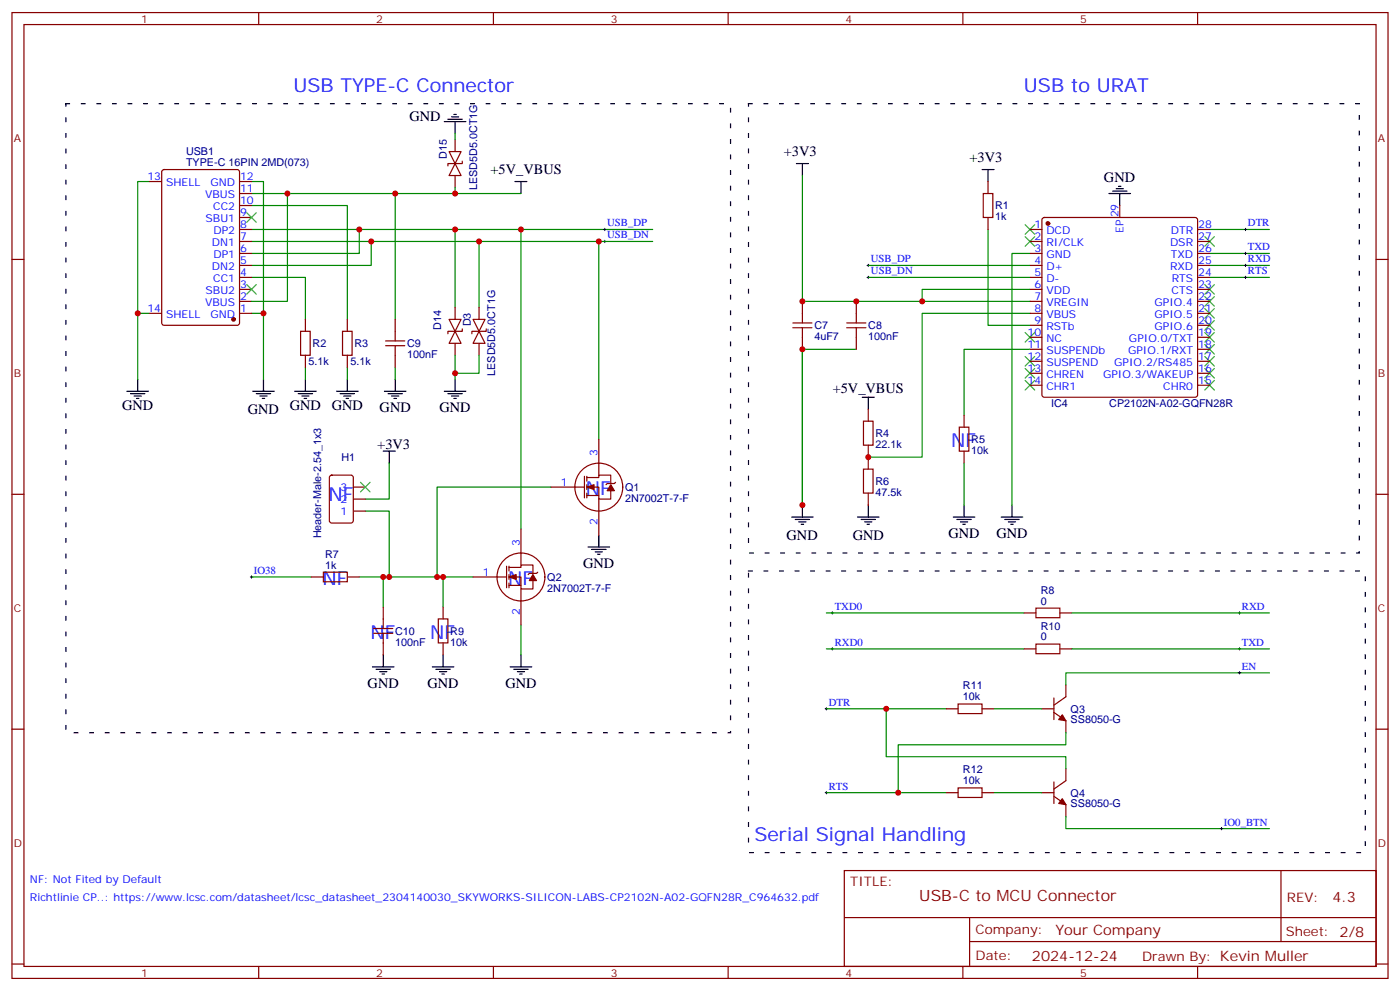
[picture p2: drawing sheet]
<svg xmlns="http://www.w3.org/2000/svg" width="412mm" height="292mm" viewBox="0 0 412 292" stroke-linecap="round" stroke-linejoin="round" font-family="sans-serif">
<g fill="none" stroke="#870000" stroke-width=".35">
<path d="M3.5 3.7h405.4v284.3h-405.4zM7.1 7.2h398.2v277.3h-398.2zM76.2 3.7v3.5M145.3 3.7v3.5M214.5 3.7v3.5M283.6 3.7v3.5M352.8 3.7v3.5M44.1 53.4h3.5M47.9 50.1l.4-.2h21.5l.7 .4 .1 44.8-.5 .6-21.8 .1-.6-.5-.1-44.7zM70.6 57h3.5M70.6 53.4h3.5M132.3 44.6h3.5l-1.7 3.6z"/>
<path d="M134.1 48.2l1.7 3.5h-3.5zM134.1 41.1v3.5M134.1 51.7v3.5M136.2 47.4v.8h-4.3v.7M289.6 57h2.9v7h-2.9zM291 53.4v3.6M3.5 76.4h3.6M70.6 67.6h3.5M70.6 71.1h3.5M70.6 74.6h3.5M70.6 78.1h3.5M70.6 64h3.5"/>
<path d="M70.6 60.5h3.5M291 64v3.6M303.4 67.6h3.5M303.4 71.1h3.5M303.4 74.6h3.5M303.4 78.1h3.5M307.2 64.2l.4-.2h44.5l.5 .2 .2 .5v51.5l-.3 .5-.4 .2h-44.5l-.5-.2-.2-.5v-51.5zM329.8 60.5v3.5M352.8 67.6h3.5M352.8 71.1h3.5M352.8 74.6h3.5M352.8 78.1h3.5"/>
<path d="M405.3 76.4h3.6M44.1 92.3h3.5M70.6 81.7h3.5M70.6 85.2h3.5M70.6 88.7h3.5M70.6 92.3h3.5M88.5 97.5h2.9v7.1h-2.9zM90 94v3.5M100.9 97.5h2.8v7.1h-2.8zM102.3 94v3.5M116.4 94v6.4M132.3 94h3.5l-1.7 3.5z"/>
<path d="M134.1 97.5l1.7 3.6h-3.5zM134.1 90.5v3.5M136.2 96.8v.7h-4.3v.7M139.3 94h3.6l-1.8 3.5zM141.1 97.5l1.8 3.6h-3.6zM141.1 90.5v3.5M143.2 96.8v.7h-4.2v.7M233.5 96.5h5.7M233.5 95.1h5.7M236.4 88.7v6.4M236.4 96.5v6.3M249.4 96.5h5.7"/>
<path d="M249.4 95.1h5.7M252.2 88.7v6.4M252.2 96.5v6.3M303.4 81.7h3.5M303.4 85.2h3.5M303.4 88.7h3.5M303.4 92.3h3.5M303.4 95.8h3.5M303.4 99.3h3.5M352.8 81.7h3.5M352.8 85.2h3.5M352.8 88.7h3.5"/>
<path d="M352.8 92.3h3.5M352.8 95.8h3.5M352.8 99.3h3.5M90 104.6v3.5M102.3 104.6v3.5M113.6 101.8h5.6M113.6 100.4h5.6M116.4 101.8v6.3M134.1 101.1v3.5M141.1 101.1v3.5M303.4 102.8h3.5M303.4 106.4h3.5"/>
<path d="M303.4 109.9h3.5M303.4 113.4h3.5M352.8 102.8h3.5M352.8 106.4h3.5M352.8 109.9h3.5M352.8 113.4h3.5M176.4 129.3v10.6M254.4 124h2.8v7.1h-2.8zM254.4 138.1h2.8v7.1h-2.8zM255.8 120.5v3.5M255.8 131.1v7M282.6 125.8h2.8v7h-2.8z"/>
<path d="M284 122.2v3.6M284 132.8v3.5M3.5 145.5h3.6M97.2 140.1l.5-.2h5.7l.6 .4 .1 13-.5 .6-5.9 .1-.6-.5-.1-12.9zM104.1 143.4h3.5M104.1 150.5h3.5M104.1 146.9h3.5M153.5 155.8v10.5M162.3 143.4h9.9M172.2 140.2v6.4M172.9 140.6h3.5v-.7h3.5v2.4M172.9 143.4h3.5v3.5h3.5v-2.4"/>
<path d="M172.9 145.9h3.5M172.9 140.2v1.4M172.9 142.7v1.4M172.9 145.2v1.4M176.4 146.9v10.6M181.3 142l-.3 .3h-2.1l-.4 .4M255.8 145.2v3.5M405.3 145.5h3.6M91.7 169.9h3.5M95.2 168.5h7.1v2.8h-7.1zM102.3 169.9h3.5M112.9 178.7v6.3"/>
<path d="M130.5 178.7v3.5M139.3 169.9h9.9M149.2 166.7v6.3M149.9 167h3.6v-.7h3.5v2.5M149.9 169.9h3.6v3.5h3.5v-2.5M149.9 172.3h3.6M149.9 166.7v1.4M149.9 169.2v1.4M149.9 171.6v1.4M153.5 173.4v10.6M158.4 168.5l-.4 .3h-2.1l-.3 .4M305.2 179h7v2.9h-7z"/>
<path d="M110.1 186.4h5.6M110.1 185h5.6M112.9 186.4v6.4M129.1 182.2h2.8v7.1h-2.8zM130.5 189.3v3.5M301.6 180.4h3.6M301.6 191h3.6M305.2 189.6h7v2.8h-7zM312.2 180.4h3.5M312.2 191h3.5M3.5 214.7h3.6M278.7 208.7h3.5"/>
<path d="M282.2 207.3h7.1v2.8h-7.1zM289.3 208.7h3.5M306.9 208.7h3.5M310.4 209.7l3.6 2.5v3.5M310.4 205.5v6.3M314 201.6v3.5l-3.6 2.5M405.3 214.7h3.6M278.7 233.4h3.5M282.2 232h7.1v2.8h-7.1zM289.3 233.4h3.5M306.9 233.4h3.5M310.4 234.4l3.6 2.5v3.5"/>
<path d="M310.4 230.2v6.3M314 226.3v3.5l-3.6 2.5M248.7 256.3h156.6v28.2h-156.6zM377.3 256.3v20.9M248.7 270.1h156.5M285.6 277.2h119.6M285.6 270.1v14.2M3.5 283.8h3.6M76.2 284.5v3.5M145.3 284.5v3.5M214.5 284.5v3.5M283.6 284.5v3.5"/>
<path d="M352.8 284.5v3.5M405.3 283.8h3.6"/>
<circle cx="176.4" cy="143.4" r="7.1"/>
<circle cx="153.5" cy="169.9" r="7.1"/>
</g>
<g fill="none" stroke="#000" stroke-width=".35">
<path d="M130.9 35.8h6.3M131.9 35.1h4.3M133 34.4h2.1M133.7 33.7h.7M134.1 35.8v3.5M151.7 53.4h3.5M153.5 53.4v3.6M234.6 48.2h3.5M236.4 48.2v3.5M289.3 49.9h3.5M291 49.9v3.5M326.7 57h6.3"/>
<path d="M327.7 56.3h4.3M328.8 55.6h2.1M329.5 54.9h.7M329.8 57v3.5M37.4 115.2h6.3M38.5 115.9h4.2M39.5 116.6h2.1M40.2 117.3h.7M40.6 111.7v3.5M74.4 115.2h6.4M75.5 115.9h4.2M76.6 116.6h2.1"/>
<path d="M77.3 117.3h.7M77.6 111.7v3.5M86.8 115.2h6.3M87.8 115.9h4.3M88.9 116.6h2.1M89.6 117.3h.7M90 111.7v3.5M99.1 115.2h6.4M100.2 115.9h4.2M101.2 116.6h2.2M102 117.3h.7M102.3 111.7v3.5"/>
<path d="M113.2 115.2h6.4M114.3 115.9h4.2M115.4 116.6h2.1M116.1 117.3h.7M116.4 111.7v3.5M130.9 115.2h6.3M131.9 115.9h4.3M133 116.6h2.1M133.7 117.3h.7M134.1 111.7v3.5M254 116.9h3.5M255.8 116.9v3.6"/>
<path d="M112.9 132.8h3.5M114.7 132.8v3.5M176.4 157.5v3.5M233.2 152.2h6.3M234.2 152.9h4.3M235.3 153.6h2.1M236 154.3h.7M236.4 148.7v3.5M252.6 152.2h6.3M253.6 152.9h4.3M254.7 153.6h2.1M255.4 154.3h.7"/>
<path d="M255.8 148.7v3.5M280.8 152.2h6.4M281.9 152.9h4.2M282.9 153.6h2.1M283.6 154.3h.7M284 148.7v3.5M294.9 152.2h6.4M296 152.9h4.2M297 153.6h2.2M297.7 154.3h.7M298.1 148.7v3.5M173.2 161h6.4"/>
<path d="M174.3 161.7h4.2M175.3 162.5h2.1M176 163.2h.7M109.7 196.3h6.4M110.8 197h4.2M111.8 197.7h2.1M112.5 198.4h.7M112.9 192.8v3.5M127.4 196.3h6.3M128.4 197h4.2M129.5 197.7h2.1M130.2 198.4h.7"/>
<path d="M130.5 192.8v3.5M150.3 196.3h6.3M151.3 197h4.3M152.4 197.7h2.1M153.1 198.4h.7M153.5 192.8v3.5"/>
</g>
<g fill="none" stroke="#008700" stroke-width=".35">
<path d="M134.1 39.3v1.8M44.1 53.4h-3.5v58.3M74.1 53.4h3.5v58.3M74.1 57h79.4M84.7 57v31.7h-10.6M116.4 57v37M134.1 55.2v1.8M236.4 51.7v37h67M74.1 60.5h28.2v33.5M74.1 67.6h118.2M74.1 71.1h118.2M105.8 67.6v7h-31.7"/>
<path d="M109.4 71.1v7h-35.3M134.1 67.6v22.9M141.1 71.1v19.4M153.5 67.6v88.2M176.4 71.1v58.2M255.8 78.1h47.6M291 67.6v28.2h12.4M303.4 74.6h-5.3v74.1M356.3 67.6h17.6M356.3 74.6h17.6M356.3 78.1h17.6M40.6 92.3h3.5"/>
<path d="M74.1 81.7h15.9v12.3M74.1 92.3h3.5M255.8 81.7h47.6M303.4 85.2h-31.8v3.5M303.4 92.3h-31.8v42.3h-15.8M356.3 81.7h17.6M90 108.1v3.6M102.3 108.1v3.6M116.4 108.1v3.6M134.1 104.6v5.3h7v-5.3M134.1 109.9v1.8M236.4 102.8v45.9v-45.9h15.8"/>
<path d="M303.4 102.8h-19.4v19.4M114.7 136.3v10.6h-7.1M284 136.3v12.4M107.6 150.5h7.1v19.4M162.3 143.4h-33.5v26.5M74.1 169.9h17.6M105.8 169.9h33.5M112.9 169.9v8.8M130.5 169.9v8.8M153.5 184v8.8M243.4 180.4h58.2M243.4 191h58.2"/>
<path d="M315.7 180.4h58.2M315.7 191h58.2M373.9 198.1h-59.9v3.5M243.4 208.7h35.3M261.1 208.7v14.1h52.9v3.5M292.8 208.7h14.1M314 215.7v3.6h-49.4v14.1M243.4 233.4h35.3M292.8 233.4h14.1M314 240.4v3.5h59.9"/>
</g>
<g fill="none" stroke="#3c3" stroke-width=".35">
<path d="M72.7 62.6l2.8 2.8M75.5 62.6l-2.8 2.8M302 66.1l2.8 2.9M302 69.7l2.8 2.8M304.8 66.1l-2.8 2.9M304.8 69.7l-2.8 2.8M354.9 69.7l2.8 2.8M357.7 69.7l-2.8 2.8M72.7 83.8l2.8 2.8M75.5 83.8l-2.8 2.8M302 97.9l2.8 2.8M304.8 97.9l-2.8 2.8"/>
<path d="M354.9 97.9l2.8 2.8M354.9 94.4l2.8 2.8M354.9 90.8l2.8 2.9M354.9 87.3l2.8 2.8M354.9 83.8l2.8 2.8M357.7 97.9l-2.8 2.8M357.7 94.4l-2.8 2.8M357.7 90.8l-2.8 2.9M357.7 87.3l-2.8 2.8M357.7 83.8l-2.8 2.8M302 105l2.8 2.8M302 108.5l2.8 2.8"/>
<path d="M302 112l2.8 2.8M304.8 105l-2.8 2.8M304.8 108.5l-2.8 2.8M304.8 112l-2.8 2.8M354.9 112l2.8 2.8M354.9 108.5l2.8 2.8M354.9 105l2.8 2.8M354.9 101.4l2.8 2.8M357.7 112l-2.8 2.8M357.7 108.5l-2.8 2.8M357.7 105l-2.8 2.8M357.7 101.4l-2.8 2.8"/>
<path d="M106.2 142l2.8 2.8M109 142l-2.8 2.8"/>
</g>
<g fill="none" stroke="#000" stroke-width=".29">
<path d="M177.8 67.6h.7M177.8 71.1h.7M178.2 67.2v.7M178.2 70.7v.7M255.4 78.1h.7M255.8 77.8v.7M366.5 67.6h.7M366.5 74.6h.7M366.5 78.1h.7M366.9 67.2v.7M366.9 74.3v.7M366.9 77.8v.7"/>
<path d="M255.4 81.7h.7M255.8 81.3v.7M366.5 81.7h.7M366.9 81.3v.7M73.7 169.9h.7M74.1 169.5v.7M244.8 180.4h.7M244.8 191h.7M245.2 180.1v.7M245.2 190.7v.7M364.8 180.4h.7M364.8 191h.7"/>
<path d="M364.8 198.1h.7M365.1 180.1v.7M365.1 190.7v.7M365.1 197.7v.7M243.1 208.7h.7M243.4 208.3v.7M243.1 233.4h.7M243.4 233v.7M359.5 243.9h.7M359.8 243.6v.7"/>
</g>
<path d="M19.4 30.5h195.8v185.2h-195.8zM220.5 30.5h179.9v132.3h-179.9zM220.5 168.1h181.7v82.9h-181.7z" fill="none" stroke="#000" stroke-width=".35" stroke-dasharray="1.1 3.5"/>
<g fill="#870000" stroke="#870000" stroke-width=".35">
<path d="M312.9 210.4l1.1 1.8-2.1-.4z"/>
<path d="M312.9 235.1l1.1 1.8-2.1-.4z"/>
<path d="M172.9 143.4l2.1-.7v1.4z"/>
<path d="M179.9 142.7l1.1 1.8h-2.1z"/>
<path d="M149.9 169.9l2.1-.7v1.4z"/>
<path d="M157 169.2l1 1.7h-2.1z"/>
<circle cx="308.7" cy="65.8" r=".53"/>
<circle cx="68.8" cy="94" r=".53"/>
</g>
<g fill="#c00">
<circle cx="40.6" cy="92.3" r=".88"/>
<circle cx="77.6" cy="92.3" r=".88"/>
<circle cx="116.4" cy="57" r=".88"/>
<circle cx="141.1" cy="71.1" r=".88"/>
<circle cx="134.1" cy="67.6" r=".88"/>
<circle cx="236.4" cy="102.8" r=".88"/>
<circle cx="271.6" cy="88.7" r=".88"/>
<circle cx="236.4" cy="148.7" r=".88"/>
<circle cx="109.4" cy="71.1" r=".88"/>
<circle cx="105.8" cy="67.6" r=".88"/>
<circle cx="176.4" cy="71.1" r=".88"/>
<circle cx="153.5" cy="67.6" r=".88"/>
<circle cx="112.9" cy="169.9" r=".88"/>
<circle cx="130.5" cy="169.9" r=".88"/>
<circle cx="261.1" cy="208.7" r=".88"/>
<circle cx="264.6" cy="233.4" r=".88"/>
<circle cx="236.4" cy="88.7" r=".88"/>
<circle cx="114.7" cy="169.9" r=".88"/>
<circle cx="128.8" cy="169.9" r=".88"/>
<circle cx="252.2" cy="88.7" r=".88"/>
<circle cx="255.8" cy="134.6" r=".88"/>
<circle cx="84.7" cy="57" r=".88"/>
<circle cx="134.1" cy="109.9" r=".88"/>
<circle cx="134.1" cy="57" r=".88"/>
</g>
<g font-size="5.6" fill="#00f">
<text x="86.4" y="27">USB TYPE-C Connector</text>
<text x="301.6" y="27">USB to URAT</text>
<text x="280.2" y="131.6">NF</text>
<text x="96.8" y="147.5">NF</text>
<text x="172.6" y="145.7">NF</text>
<text x="95" y="172.2">NF</text>
<text x="149.7" y="172.2">NF</text>
<text x="109.1" y="188">NF</text>
<text x="126.7" y="188">NF</text>
<text x="222.2" y="247.5">Serial Signal Handling</text>
</g>
<text font-size="4.6" fill="#800" x="270.8" y="265.3">USB-C to MCU Connector</text>
<g font-size="4.2">
<text x="120.6" y="35.5">GND</text>
<text x="230.9" y="46">+3V3</text>
<text x="285.6" y="47.8">+3V3</text>
<text x="144.5" y="51.4">+5V_VBUS</text>
<text x="325.2" y="53.6">GND</text>
<text x="245.3" y="115.8">+5V_VBUS</text>
<text x="36" y="120.8">GND</text>
<text x="73" y="121.9">GND</text>
<text x="85.4" y="120.8">GND</text>
<text x="97.7" y="120.8">GND</text>
<text x="111.8" y="121.3">GND</text>
<text x="129.5" y="121.3">GND</text>
<text x="111.1" y="132.1">+3V3</text>
<text x="231.7" y="158.9">GND</text>
<text x="251.2" y="158.9">GND</text>
<text x="279.4" y="158.3">GND</text>
<text x="293.5" y="158.3">GND</text>
<text x="171.8" y="167.1">GND</text>
<text x="108.3" y="202.4">GND</text>
<text x="125.9" y="202.4">GND</text>
<text x="148.9" y="202.4">GND</text>
</g>
<g font-size="4.2" fill="#800">
<text x="392.5" y="265.6">4.3</text>
<text x="310.9" y="275.1">Your Company</text>
<text x="304" y="282.9">2024-12-24</text>
</g>
<g font-size="3.9" fill="#800">
<text x="250.5" y="260.9">TITLE:</text>
<text x="379.1" y="265.6">REV:</text>
<text x="287.4" y="275.1">Company:</text>
<text x="378.7" y="275.7">Sheet: 2/8</text>
<text x="287.4" y="282.8">Date:</text>
<text x="336.4" y="282.8">Drawn By: Kevin Muller</text>
</g>
<g font-size="3.2" fill="#800">
<text x="41.6" y="6.7">1</text>
<text x="110.8" y="6.7">2</text>
<text x="179.9" y="6.7">3</text>
<text x="249.1" y="6.7">4</text>
<text x="318.2" y="6.7">5</text>
<text x="4.1" y="41.8">A</text>
<text x="405.9" y="41.8">A</text>
<text x="4.1" y="110.9">B</text>
<text x="405.9" y="110.9">B</text>
<text x="4.1" y="180.1">C</text>
<text x="405.9" y="180.1">C</text>
<text x="4.1" y="249.2">D</text>
<text x="405.9" y="249.2">D</text>
<text x="41.6" y="287.5">1</text>
<text x="110.8" y="287.5">2</text>
<text x="179.9" y="287.5">3</text>
<text x="249.1" y="287.5">4</text>
<text x="318.2" y="287.5">5</text>
</g>
<g font-size="3.2" fill="#000080">
<text x="54.8" y="45.7">USB1</text>
<text x="131.7" y="46.7" transform="rotate(-90 131.7 46.7)">D15</text>
<text x="54.8" y="48.9">TYPE-C 16PIN 2MD(073)</text>
<text x="140.5" y="55.9" transform="rotate(-90 140.5 55.9)">LESD5D5.0CT1G</text>
<text x="293.2" y="64.8">1k</text>
<text x="293.2" y="61.6">R1</text>
<text x="129.9" y="97" transform="rotate(-90 129.9 97)">D14</text>
<text x="138.7" y="96.1" transform="rotate(-90 138.7 96.1)">D3</text>
<text x="239.9" y="100.1">4uF7</text>
<text x="239.9" y="96.9">C7</text>
<text x="255.8" y="100.1">100nF</text>
<text x="255.8" y="96.9">C8</text>
<text x="90.9" y="107.5">5.1k</text>
<text x="92.1" y="102.2">R2</text>
<text x="103.3" y="107.5">5.1k</text>
<text x="104.4" y="102.2">R3</text>
<text x="119.9" y="105.4">100nF</text>
<text x="119.9" y="102.2">C9</text>
<text x="145.8" y="110.6" transform="rotate(-90 145.8 110.6)">LESD5D5.0CT1G</text>
<text x="309.6" y="119.9">IC4</text>
<text x="326.7" y="119.9">CP2102N-A02-GQFN28R</text>
<text x="257.9" y="131.9">22.1k</text>
<text x="257.9" y="128.7">R4</text>
<text x="286.1" y="130.4">R5</text>
<text x="100.6" y="135.6">H1</text>
<text x="286.1" y="133.6">10k</text>
<text x="257.9" y="142.8">R6</text>
<text x="184.1" y="147.8">2N7002T-7-F</text>
<text x="184.1" y="144.5">Q1</text>
<text x="257.9" y="146">47.5k</text>
<text x="94.6" y="158.5" transform="rotate(-90 94.6 158.5)">Header-Male-2.54_1x3</text>
<text x="95.8" y="167.4">1k</text>
<text x="95.8" y="164.2">R7</text>
<text x="161.2" y="171">Q2</text>
<text x="161.2" y="174.2">2N7002T-7-F</text>
<text x="306.6" y="178">0</text>
<text x="306.6" y="174.8">R8</text>
<text x="306.6" y="185.4">R10</text>
<text x="116.4" y="190.1">100nF</text>
<text x="116.4" y="186.9">C10</text>
<text x="132.6" y="190.1">10k</text>
<text x="132.6" y="186.9">R9</text>
<text x="306.6" y="188.6">0</text>
<text x="283.6" y="203">R11</text>
<text x="283.6" y="206.2">10k</text>
<text x="315.4" y="209.8">Q3</text>
<text x="315.4" y="213">SS8050-G</text>
<text x="283.6" y="227.7">R12</text>
<text x="283.6" y="230.9">10k</text>
<text x="315.4" y="237.7">SS8050-G</text>
<text x="315.4" y="234.5">Q4</text>
</g>
<g font-size="3.2" fill="#00f">
<text x="43.4" y="53.1">13</text>
<text x="70.7" y="53.1">12</text>
<text x="48.9" y="54.9">SHELL</text>
<text x="60.4" y="58.4">VBUS</text>
<text x="62" y="54.9">GND</text>
<text x="70.7" y="56.6">11</text>
<text x="60.6" y="65.4">SBU1</text>
<text x="62.8" y="61.9">CC2</text>
<text x="70.7" y="63.7">9</text>
<text x="70.7" y="60.1">10</text>
<text x="329.5" y="64" transform="rotate(-90 329.5 64)">29</text>
<text x="62.9" y="69">DP2</text>
<text x="70.7" y="70.7">7</text>
<text x="70.7" y="67.2">8</text>
<text x="178.9" y="66.7">USB_DP</text>
<text x="178.9" y="70.2">USB_DN</text>
<text x="304.7" y="67.2">1</text>
<text x="304.7" y="70.7">2</text>
<text x="308.2" y="69">DCD</text>
<text x="330.9" y="68.7" transform="rotate(-90 330.9 68.7)">EP</text>
<text x="344.9" y="69">DTR</text>
<text x="353" y="70.7">27</text>
<text x="353" y="67.2">28</text>
<text x="367.6" y="66.7">DTR</text>
<text x="62.4" y="72.5">DN1</text>
<text x="62.9" y="76">DP1</text>
<text x="70.7" y="77.8">5</text>
<text x="70.7" y="74.3">6</text>
<text x="256.5" y="77.3">USB_DP</text>
<text x="304.7" y="74.3">3</text>
<text x="304.7" y="77.8">4</text>
<text x="308.2" y="72.5">RI/CLK</text>
<text x="308.2" y="76">GND</text>
<text x="344.7" y="72.5">DSR</text>
<text x="344.9" y="76">TXD</text>
<text x="353" y="77.8">25</text>
<text x="353" y="74.3">26</text>
<text x="367.6" y="73.7">TXD</text>
<text x="367.6" y="77.3">RXD</text>
<text x="62.4" y="79.6">DN2</text>
<text x="62.8" y="83.1">CC1</text>
<text x="70.7" y="81.3">4</text>
<text x="256.5" y="80.8">USB_DN</text>
<text x="304.7" y="81.3">5</text>
<text x="308.2" y="79.6">D+</text>
<text x="308.2" y="83.1">D-</text>
<text x="344.6" y="79.6">RXD</text>
<text x="345.1" y="83.1">RTS</text>
<text x="353" y="81.3">24</text>
<text x="367.6" y="80.8">RTS</text>
<text x="60.6" y="86.6">SBU2</text>
<text x="70.7" y="88.4">2</text>
<text x="70.7" y="84.8">3</text>
<text x="304.7" y="84.8">6</text>
<text x="304.7" y="88.4">7</text>
<text x="308.2" y="86.6">VDD</text>
<text x="345.1" y="86.6">CTS</text>
<text x="353" y="88.4">22</text>
<text x="353" y="84.8">23</text>
<text x="43.4" y="91.9">14</text>
<text x="48.9" y="93.7">SHELL</text>
<text x="60.4" y="90.1">VBUS</text>
<text x="62" y="93.7">GND</text>
<text x="70.7" y="91.9">1</text>
<text x="304.7" y="91.9">8</text>
<text x="304.7" y="95.4">9</text>
<text x="308.2" y="90.1">VREGIN</text>
<text x="308.2" y="93.7">VBUS</text>
<text x="340.1" y="93.7">GPIO.5</text>
<text x="340.1" y="90.1">GPIO.4</text>
<text x="353" y="95.4">20</text>
<text x="353" y="91.9">21</text>
<text x="302.7" y="99">10</text>
<text x="308.2" y="97.2">RSTb</text>
<text x="308.2" y="100.7">NC</text>
<text x="332.6" y="100.7">GPIO.0/TXT</text>
<text x="340.1" y="97.2">GPIO.6</text>
<text x="353" y="99">19</text>
<text x="302.7" y="102.5">11</text>
<text x="302.7" y="106">12</text>
<text x="308.2" y="104.2">SUSPENDb</text>
<text x="308.2" y="107.8">SUSPEND</text>
<text x="328.2" y="107.8">GPIO.2/RS485</text>
<text x="332.3" y="104.2">GPIO.1/RXT</text>
<text x="353" y="106">17</text>
<text x="353" y="102.5">18</text>
<text x="302.7" y="109.5">13</text>
<text x="302.7" y="113.1">14</text>
<text x="308.2" y="111.3">CHREN</text>
<text x="324.9" y="111.3">GPIO.3/WAKEUP</text>
<text x="353" y="113.1">15</text>
<text x="353" y="109.5">16</text>
<text x="308.2" y="114.8">CHR1</text>
<text x="342.6" y="114.8">CHR0</text>
<text x="176" y="134.2" transform="rotate(-90 176 134.2)">3</text>
<text x="165.2" y="143.1">1</text>
<text x="100.3" y="144.5">3</text>
<text x="100.3" y="148">2</text>
<text x="100.3" y="151.5">1</text>
<text x="176" y="154.6" transform="rotate(-90 176 154.6)">2</text>
<text x="153.1" y="160.7" transform="rotate(-90 153.1 160.7)">3</text>
<text x="74.8" y="169">IO38</text>
<text x="142.3" y="169.5">1</text>
<text x="245.9" y="179.6">TXD0</text>
<text x="365.8" y="179.6">RXD</text>
<text x="153.1" y="181.1" transform="rotate(-90 153.1 181.1)">2</text>
<text x="245.9" y="190.1">RXD0</text>
<text x="365.8" y="190.1">TXD</text>
<text x="365.8" y="197.2">EN</text>
<text x="244.1" y="207.8">DTR</text>
<text x="244.1" y="232.5">RTS</text>
<text x="360.5" y="243.1">IO0_BTN</text>
<text x="8.8" y="259.8">NF: Not Fited by Default</text>
<text x="8.8" y="265.1">Richtlinie CP..: https://www.lcsc.com/datasheet/lcsc_datasheet_2304140030_SKYWORKS-SILICON-LABS-CP2102N-A02-GQFN28R_C964632.pdf</text>
</g>
</svg>
